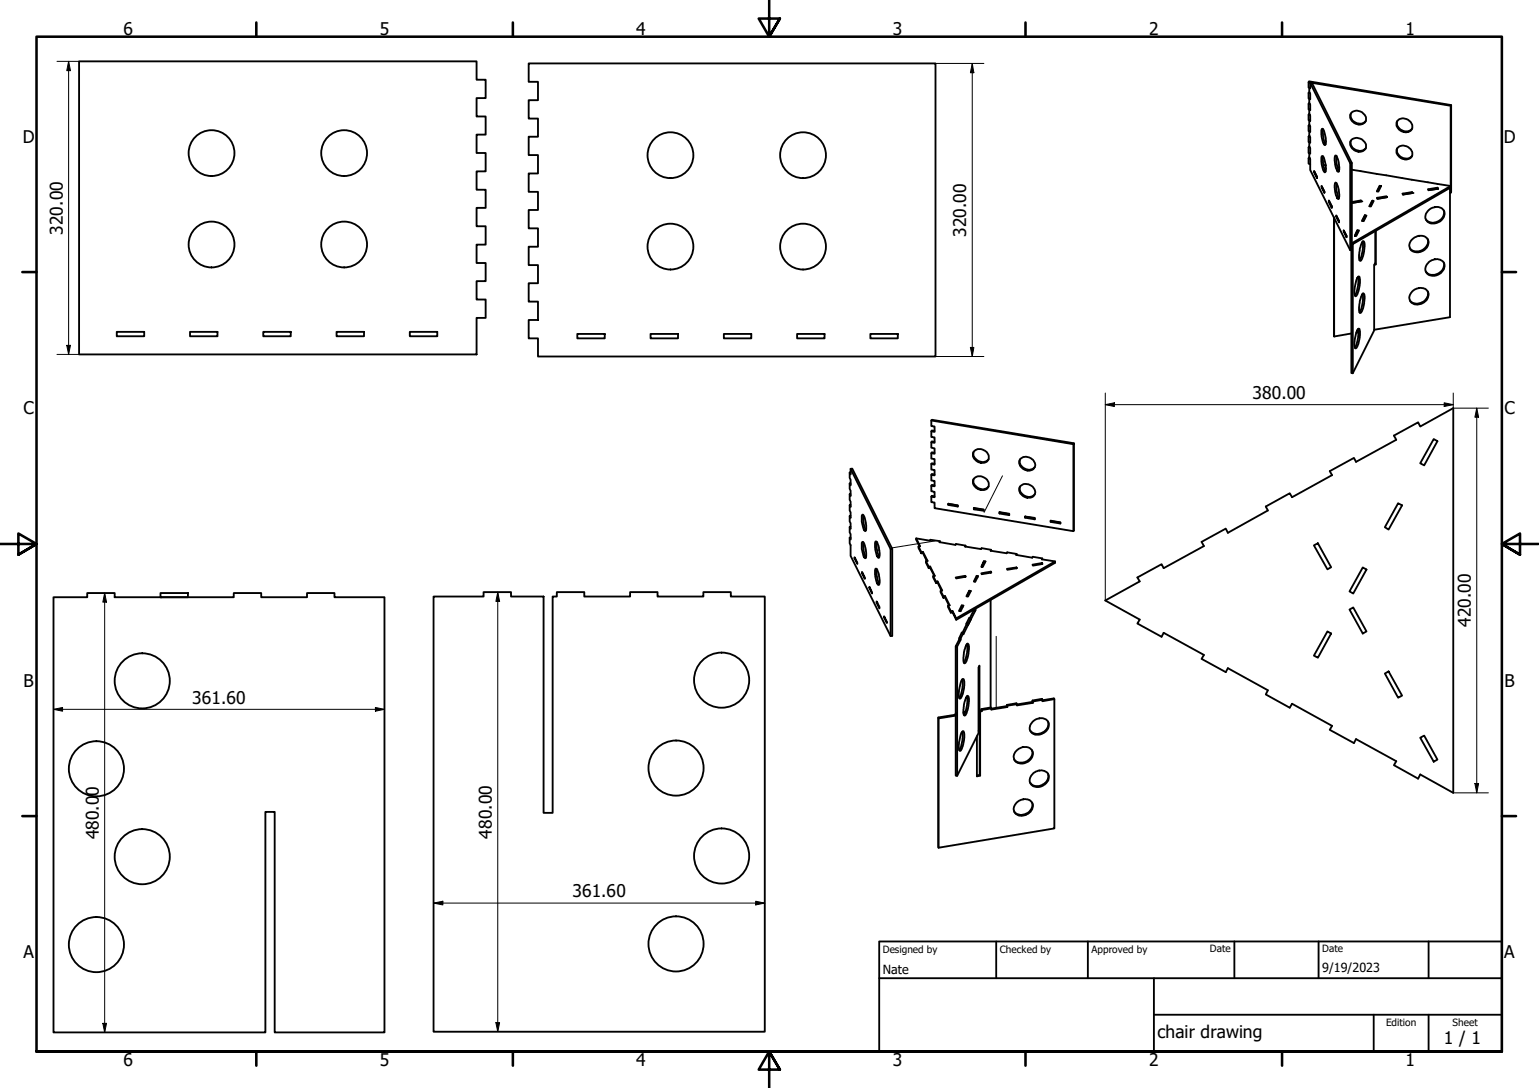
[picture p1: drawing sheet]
<svg xmlns="http://www.w3.org/2000/svg" width="420mm" height="297mm" viewBox="0 0 420 297" stroke-linecap="round" stroke-linejoin="round" font-family="sans-serif">
<!-- layer: Tweak Trail (ISO) -->
<path d="M273.7 129.9l-5 10M240 150.2l-.5 .1M255.3 147.7l-11.8 1.9M272 173.7v19.7" fill="none" stroke="#000" stroke-width=".27"/>
<!-- layer: Visible (ISO) -->
<g fill="none" stroke="#000" stroke-width=".51">
<path d="M21.6 16.7h108.5v5.1h2.5v5h-2.5v5h2.5v5h-2.5v5h2.5v5h-2.5v5h2.5v5h-2.5v5h2.5v5h-2.5v5h2.5v5h-2.5v5h2.5v5h-2.5v10h-108.5zM144.3 17.3h111.1v80h-108.5v-4.9h-2.6v-5h2.6v-5.1h-2.6v-5h2.6v-4.9h-2.6v-5h2.6v-5.1h-2.6v-5h2.6v-4.9h-2.6v-5h2.6v-5.1h-2.6v-5h2.6v-4.9h-2.6v-5h2.6v-5.1h-2.6zM357.3 22.5l38.7 6.4 .2-.2v23.7l-.3 .2M357.3 25.4h.3M357.3 28.4h.3M357.3 31.4h.3M357.3 34.3l.3 .1M357.3 37.3l.3 .1M357.4 38.8v1.2l.3 .5v1.5l-.1-.2M357.4 35.9v1.1l.3 .5v1.5l-.1-.2M357.4 32.9l.3 3.2-.1-.2M357.4 29.9l.3 3.2-.1-.2"/>
<path d="M357.4 26.9v1.2l.3 .5v1.5l-.1-.1M357.4 24v1.1l.3 .5v1.5l-.1-.1M357.5 25.2l-.2 .2v1.5l.4 .1M357.5 28.2l-.2 .2v1.5l.4 .1M357.5 31.2l-.2 .2v1.4l.4 .1M357.5 34.1l-.2 .2v1.5l.4 .1M357.5 37.1l-.2 .2v1.5h.4M357.6 24l.1 .1v-1.4l.4-.1 11 21.9M357.7 22.7l10.9 21.9 .5-.1v23.7l-.5 .1v-23.7M357.7 24l-.4-.1 .1-1.7 38.8 6.5M360.9 35.2h.1a5.6 5.6 0 0 1 .8 4.4 5.4 5.4 0 0 1-1-4.2zM361.3 35.3a7.4 7.4 0 0 0 .6 4.1"/>
<path d="M368.8 31a2.39 2.39 0 0 0 1.3 2.5 2.39 2.39 0 0 0 2.8-.5M368.8 38.4a2.39 2.39 0 0 0 1.3 2.5 2.39 2.39 0 0 0 2.8-.5M368.9 38.2a2.37 2.37 0 0 1 2.9-.2 2.37 2.37 0 0 1 .9 2.7 2.4 2.4 0 0 1-2.8 .4 2.4 2.4 0 0 1-1.2-2.5zM369.1 30.7a2.44 2.44 0 0 1 2.6-.1 2.44 2.44 0 0 1 1.2 2.4 2.3 2.3 0 0 1-2.9 .7 2.3 2.3 0 0 1-1.2-2.7zM381.4 33.1a2.39 2.39 0 0 0 1.3 2.5 2.39 2.39 0 0 0 2.8-.5M381.6 32.9a2.34 2.34 0 0 1 2.8-.2 2.34 2.34 0 0 1 1 2.7 2.49 2.49 0 0 1-4.1-.9v-1zM396 28.9v23.7M357.3 40.2l.3 .1M357.3 43.2l.3 .1M357.4 41.8v1.1l.3 .5v3l10.9 21.9M357.5 43l-.2 .2v1.5l.4 .1M357.5 40.1l-.2 .1v1.6h.4"/>
<path d="M358.8 46.7l.7 1.5v.4M358.8 46.7l.7 1.5v.4l-.7-1.5zM360.8 50.8l.8 1.8-.8-1.4zM360.8 50.8l.8 1.8M360.8 42.7l.2-.1a5.5 5.5 0 0 1 .8 4.4 5.5 5.5 0 0 1-1-4.3zM361.3 42.7a7.1 7.1 0 0 0 .6 4.1M361.3 45l.6 .1M362.8 54.8l.7 1.5M363.6 56.3l-.1 .4 .1-.4-.8-1.5v.4l.7 1.5M364.2 59.3v32.6v-32.4M364.5 42.5h.1a4.2 4.2 0 0 1 1 3.3l-.1 1a.54 .54 0 0 1-.6-.6 7.3 7.3 0 0 1-.4-3.7zM364.5 50l.1-.2a5.1 5.1 0 0 1 .8 4.5 5.4 5.4 0 0 1-1-4.1z"/>
<path d="M364.8 58.9l.8 1.8-.8-1.5zM364.8 58.9l.8 1.8M364.9 42.6a6.8 6.8 0 0 0 .7 4.1M364.9 50a6.5 6.5 0 0 0 .7 4.1M365.1 45.6l.5 .2M369.1 46.3l26.9 4.5-.1 .5M371.7 55l-2.6 .4 2.6-.4-.2-.3-2.4 .5M372.6 58.8l.5 .1-.8 1.5-.4-.1 .7-1.5-.7 1.5M374.6 54.8h.4l-.7 1.6-.4-.1zM374.6 54.8l-.7 1.5M375.9 54l2.6-.4 .2 .2-2.7 .5zM376.7 50.7l.4 .1-.8 1.5-.4-.1z"/>
<path d="M376.7 50.7l-.8 1.5M378.7 53.8l-2.7 .5M381.4 40.5a2.39 2.39 0 0 0 1.3 2.5 2.39 2.39 0 0 0 2.8-.5M381.4 40.5a2.4 2.4 0 0 1 2.8-.4 2.4 2.4 0 0 1 1.3 2.5 2.32 2.32 0 0 1-2.9 .6 2.32 2.32 0 0 1-1.2-2.7zM385.6 52.7l-2.6 .4-.1-.2 2.6-.5 .1 .3-2.6 .4M389.9 57.5a2.64 2.64 0 0 1 4.4 .4 2.98 2.98 0 0 1-1.6 2.7 2.98 2.98 0 0 1-3.1-.2 2.03 2.03 0 0 1 .3-2.9zM389.9 51.7h.1M392.6 51.5l-2.6 .4-.1-.2 2.6-.5 .1 .3-2.6 .4M394.1 57.5a2.86 2.86 0 0 1-1.5 3 2.86 2.86 0 0 1-3.3-.6M396 50.8l-26.9 15.6M366.8 62.9l.8 1.5v.4zM366.8 62.9l.8 1.5v.4"/>
<path d="M368.9 68.2v33.6l.4 .1 5.9-11.7v-17.8l.2-.4M369.1 66.8l26.8-15.5v35.3l-20.7 3.4M369.3 66.7v35.2M369.4 66.6l-.1 .1M370.6 62.9h.4l-.7 1.5h-.4zM370.6 62.9l-.7 1.5M370.7 75.6a8.1 8.1 0 0 1-.8 5.1M370.8 75.5a.96 .96 0 0 1 .5 1.3 6.3 6.3 0 0 1-1.2 4.1 6.7 6.7 0 0 1 .7-5.3zM372 66a8.1 8.1 0 0 1-.8 5M372 65.9a.46 .46 0 0 1 .5 .2 .46 .46 0 0 1 .1 .5 7.5 7.5 0 0 1-1.2 4.6h-.1a4.6 4.6 0 0 1 .1-3.7zM375.3 72h.2M375.5 63l.1 9.2-.4 .1"/>
<path d="M375.6 63v9.2M385.7 79.4a2.71 2.71 0 0 1 4.2 .3 2.88 2.88 0 0 1-1.5 3 2.88 2.88 0 0 1-3.3-.4 2.2 2.2 0 0 1 .6-2.9zM385.7 65.2a2.55 2.55 0 0 1 4.3 .6 2.9 2.9 0 0 1-1.7 2.8 2.9 2.9 0 0 1-3.2-.5 2.17 2.17 0 0 1 .6-2.9zM389.8 79.6a2.89 2.89 0 0 1-1.5 2.9 2.89 2.89 0 0 1-3.3-.3l-.1-.2M389.8 65.3a2.94 2.94 0 0 1-3.7 3.3l-1.2-.9M390.1 71.6a2.63 2.63 0 0 1 4.2 .5 2.92 2.92 0 0 1-1.6 2.8 2.92 2.92 0 0 1-3.3-.4 2.27 2.27 0 0 1 .7-2.9zM394.1 71.7a2.93 2.93 0 0 1-1.4 2.9 2.93 2.93 0 0 1-3.3-.3l-.1-.2M31.9 90.6h7.5v1.2h-7.5zM51.9 90.6h7.5v1.2h-7.5zM71.9 90.6h7.5v1.2h-7.5zM91.9 90.6h7.5v1.2h-7.5zM111.9 90.6h7.5v1.2h-7.5z"/>
<path d="M157.6 91.2h7.5v1.2h-7.5zM177.6 91.2h7.5v1.2h-7.5zM197.6 91.2h7.5v1.2h-7.5zM217.6 91.2h7.5v1.2h-7.5zM237.6 91.2h7.5v1.2h-7.5zM368.9 91l-4.7 .9M370.7 89.8a8.1 8.1 0 0 1-.8 5.1M370.8 89.8l.2-.1a5.4 5.4 0 0 1-.2 4.2l-.5 1.1-.2 .1a5.8 5.8 0 0 1 .4-4.7zM370.8 90.7l-.5 .2M372 80.2l.2-.1a5.5 5.5 0 0 1-.2 4.4l-.3 .7a.3 .3 0 0 1-.4 .2 .3 .3 0 0 1-.2-.4 9.4 9.4 0 0 1 .9-4.8zM372 80.2a8.1 8.1 0 0 1-.8 5.1M254.3 114.8l38.8 6.5 .1-.3v23.8l-.1 .2-38-6.3v-1.5l-.8-.1 .1-1.7 .7 .1"/>
<path d="M254.3 117.8l.8 .1v-1.5l-.8-.1 .1-1.7 38.8 6.4M255.1 117.7l-.7-.2-.1 .3v1.5l.8 .1v1.5l-.8-.1M391.4 119.9l1 .5-3.6 6.6-1.1-.5zM232 129l.2 .5v-1.5l.5-.1 10.9 21.9M232.2 137.8l-.2 .1 .2 3.5-.2-.5M232.2 134.9h-.2l.2 3.5-.2-.5M232.2 131.9l-.2 .1 .2 3.4-.2-.5M232.2 129h-.2l.2 3.5-.2-.5M232.2 128l10.9 21.9 .5-.1v23.8l-.5 .1v-23.8M255.1 120.6l-.7-.1-.1 .3v1.4l.8 .2v1.5l-.8-.2M255.1 123.6l-.7-.1-.1 .2v1.5l.8 .1v1.6l-.8-.2M255.1 126.6l-.7-.1-.1 .2v1.5l.8 .1v1.5l-.8-.1"/>
<path d="M255.1 129.5l-.7-.1-.1 .3v1.5l.8 .1v1.5l-.8-.2M255.1 132.5l-.7-.1-.1 .2v1.5l.8 .2v1.4l-.8-.1M258.9 137.8l2.6 .5v-.3l-2.6-.5v.3l.1-.2 2.5 .4M259 137.5v.1M265.8 123.4a2.39 2.39 0 0 0 1.3 2.5 2.39 2.39 0 0 0 2.8-.5M265.8 130.8a2.39 2.39 0 0 0 1.3 2.5 2.39 2.39 0 0 0 2.8-.5M265.9 139.1l2.6 .3v-.3l-2.6-.4v.4l.1-.3 2.5 .4M265.9 123.2a2.43 2.43 0 0 1 2.8-.2 2.43 2.43 0 0 1 1.2 2.4 2.4 2.4 0 0 1-2.4 .9 2.4 2.4 0 0 1-1.9-1.8v-.7zM265.9 130.6a2.43 2.43 0 0 1 2.8-.2 2.43 2.43 0 0 1 1.2 2.4 2.39 2.39 0 0 1-2.5 .9 2.39 2.39 0 0 1-1.8-1.8l.1-.9zM266 138.7v.1M273 139.9h.1M278.4 125.5a2.4 2.4 0 0 0 1.4 2.4 2.4 2.4 0 0 0 2.7-.4"/>
<path d="M278.4 132.9a2.4 2.4 0 0 0 1.4 2.5 2.4 2.4 0 0 0 2.7-.5M278.6 125.3a2.43 2.43 0 0 1 2.7-.3 2.43 2.43 0 0 1 1.2 2.5 2.4 2.4 0 0 1-2.4 .9 2.4 2.4 0 0 1-1.8-1.8v-.7zM278.6 132.7a2.43 2.43 0 0 1 2.7-.2 2.43 2.43 0 0 1 1.2 2.4 2.4 2.4 0 0 1-2.4 .9 2.4 2.4 0 0 1-1.8-1.8v-.7zM293.1 121.3v23.7M381.7 137.4l1.1 .6-3.7 6.6-1-.7zM232.2 146.8h-.2v1.5l.2 .5v3l10.9 21.9M232.2 143.8l-.2 .1 .2 3.4-.2-.5M232.2 140.8l-.2 .1 .2 3.5-.2-.5M233.3 152.4v-.3l.8 1.9-.8-1.6h.2M235.5 156.4l-.2 .1 .8 1.5v-.3l-.8-1.6v.4M235.5 140.5a5.5 5.5 0 0 1 .9 4.3l-.2 .2a5.7 5.7 0 0 1-.7-4.5zM235.5 147.9a5.5 5.5 0 0 1 .9 4.4l-.2 .1a5.6 5.6 0 0 1-.7-4.5z"/>
<path d="M235.7 140.7a8.2 8.2 0 0 0 .7 4.1M235.7 148.1a8.3 8.3 0 0 0 .7 4.1M239 147.9a.7 .7 0 0 1 .7 .9 4.8 4.8 0 0 1 .2 3.5 5.7 5.7 0 0 1-.9-4.4zM239 155.3a.7 .7 0 0 1 .7 .9 4.6 4.6 0 0 1 .2 3.5h-.1a5.9 5.9 0 0 1-.8-4.4zM239.4 147.9a7.4 7.4 0 0 0 .6 4.2M239.4 155.4a7.4 7.4 0 0 0 .6 4.1M250.1 147l1.1 2.1-.4 .1v.4l.7 1.5M250.8 149.2l.7 1.5M251.5 150.7h.5v.3l-.5 .1zM252 150.7l1.2 2.4-.4 .1v.4l.8 1.5M252 151l1 2.2M252.8 153.2l.8 1.5"/>
<path d="M253.6 154.7h.3v.4h-.3zM253.9 154.7l1.3 2.5-.4 .1v.4l.7 1.4M253.9 155.1l1.2 2.1M254.8 157.3l.7 1.5M255.5 158.8l.5-.1v.4h-.5zM256 158.7l1.2 2.5-.4 .1v.4l.8 1.5M256 159.1l1 2.2M256.6 148.1v-.3l-.1 .2 4.4 .8 .1-.3 2.6 .5M256.6 147.8l-2.6-.4-.1 .2-3.8-.6 .9 2.1M263.5 157.2l.2 .3-2.7 .4-.1-.2 2.6-.5v.3M263.6 149.2v-.2l-.1 .2 4.3 .7 .2-.2 2.6 .4M266.6 157.2l-.7 1.5 .4 .1 .7-1.5-.4-.1v.4l-.6 1.2"/>
<path d="M266.6 157.6l.3 .1M268.6 153.2l.4 .1-.7 1.5-.4-.1 .7-1.5-.6 1.5M268.6 153.5l.3 .1M270.5 156.1l.1 .2-2.6 .5-.1-.3 2.6-.4v.2M270.6 150.4v-.3l-.2 .3 4.4 .7 .2-.3 2.6 .4M272.9 140.2l2.6 .4v-.3l-2.6-.5v.4l.1-.3 2.5 .5M277.5 154.9l.1 .2-2.6 .5-.1-.3 2.6-.4v.3M277.6 151.6v-.4l-.2 .3 4.4 .8 .1-.3 2.6 .4M279.8 141.3l2.7 .5v-.4l-2.7-.4v.3l.2-.2 2.5 .4M280 141v.1M284.5 153.7l.1 .3-2.6 .4-.1-.2 2.6-.5v.3M284.5 152.7v-.3l-.1 .3 3.6 .6v.4l-27 15.5"/>
<path d="M286.8 142.5l2.7 .4v-.3l-2.7-.4v.3l.2-.2 2.5 .4M287 142.2v.1M288 153.3l-27 15.5M358.7 148.9l1.1-.6 3.6 6.6-1 .5zM372 154.9l1.1 .6-3.7 6.5-1-.5zM14.6 163.1h9.2v-1.2h7.5v1.2h32.5v-1.2h7.5v1.2h12.5v-1.2h7.5v1.2h13.7v118.8h-30v-60.2h-2.5v60.2h-57.9zM43.8 161.9h7.5v1.2h-7.5zM118.4 162.9h13.6v-1.2h7.5v1.2h8.9v59h2.5v-59h1.1v-1.2h7.5v1.2h12.5v-1.2h7.5v1.2h12.5v-1.2h7.5v1.2h9.3v118.8h-90.4zM237.4 160.5v-.3l.7 1.8-.6-1.5M239.5 164.5l-.2 .1 .8 1.5v-.4l-.8-1.5v.4M241.4 168.6v-.3l.7 1.8-.7-1.5h.2M256.8 161.3l.8 1.5"/>
<path d="M257.6 162.8l.4-.1v.4l-.4 .1zM258 162.7l1.3 2.6h-.5v.4l.8 1.5M258 163.1l1.1 2.2M258.8 165.3l.8 1.6M259.6 166.9l.4-.1v.3l-.4 .1zM260 166.8l1 2v.4l-1-2.1M260.9 176.5v35.3h.4l5.8-11.7v-17.9l.3-.5v17.9M261.9 174.6l-1 1.9h.4v35.3M261.9 174.2v.4l.4 .1-1 1.8M262.3 174.3l.7-1.5-.4-.1-.7 1.5 .4 .1v.4M262.6 165.3l-.8 1.5 .5 .1 .7-1.6h-.4l-.6 1.6M262.6 165.7h.2"/>
<path d="M263.8 170.5l-1 2.3M264 175.8a8.1 8.1 0 0 1-.9 5.1M264.2 175.7v.1a5.5 5.5 0 0 1-.2 4.3l-.3 .7a.3 .3 0 0 1-.4 .3 .3 .3 0 0 1-.2-.5 7.2 7.2 0 0 1 1.1-4.9zM264.3 170.3l.7-1.5-.4-.1-.8 1.5 .5 .1v.3M264.3 170.6l-1.3 2.6v-.4M264.6 161.3h.4l-.7 1.6-.5-.1 .8-1.5-.6 1.5M264.6 161.6l.3 .1M265 169.1l-.7 1.5-.5-.1v-.3M265 169.1l-.7 1.5M265 168.8v.3M265.9 166.4l.4 .2-1.3 2.5M265.9 166.5l-1.1 2.2"/>
<path d="M266.2 166.2l.1 .4M266.3 166.2h.1M270.4 163.8v29.4M301.8 163.9l9.3-5.2-.6-1 6.6-3.7 .6 1.1 11-6-.7-1.2 6.6-3.6 .6 1.2 10.9-6.1-.5-1.1 6.5-3.6 .6 1 11-6-.7-1.1 6.6-3.6 .6 1.1 11-6-.6-1.2 6.6-3.6 .5 1.1 9-5v105.1l-9-5.1-.5 1.2-6.6-3.7 .6-1.1-11-6-.6 1.1-6.6-3.7 .7-1-11-6.1-.6 1.1-6.5-3.6 .5-1.1-10.9-6.1-.6 1.1-6.6-3.6 .7-1.1-11-6-.6 1-6.6-3.6 .6-1.1zM362.4 172.4l1 .6-3.6 6.6-1.1-.6zM368.4 166.4l1-.6 3.7 6.6-1.1 .6zM260.9 194.8v.3l-4.7 .8v35.5M260.9 195.4l-4.7 .7M262.6 185.7l.2-.3a.82 .82 0 0 1 .5 1.2 5.9 5.9 0 0 1-1.2 4.1 5.8 5.8 0 0 1 .3-4.7zM262.7 199.8a7.9 7.9 0 0 1-.8 5M262.7 185.5a8.1 8.1 0 0 1-.8 5M262.8 199.7a.35 .35 0 0 1 .4 .1 .35 .35 0 0 1 0 .4 7.3 7.3 0 0 1-1.1 4.8 1.28 1.28 0 0 1-.4-1.6l.6-2.9z"/>
<path d="M263.5 194.6l-.5 .1M263.5 194.4h-.5M264 190.1a8.1 8.1 0 0 1-.9 5.1M264.1 190h.1a5.6 5.6 0 0 1-.2 4.4l-.1 .2a.53 .53 0 0 1-.1 .5 .53 .53 0 0 1-.6 .1 7.2 7.2 0 0 1 .9-5.2zM267.5 199.4l-.1 .2h-.3M267.5 194l.1 17.8-.9 .1v-10.9M267.9 194h-.4l.1 17.8M267.9 193.6l.1 .6h-.4M268 193.9l2.6-.5-.1-.2-2.6 .4 .1 .6M274.9 192.5l.1 .5-4.4 .7v-.3M274.9 192.8l-4.3 .7M275 192.6l2.6-.3-.1-.3-2.6 .5 .1 .5"/>
<path d="M281.9 191.2l.1 .7-4.4 .7v-.3M281.9 191.6l-4.3 .7M282 191.5l2.6-.4-.1-.3-2.6 .4 .1 .7M282.1 196.9a2.55 2.55 0 0 1 4.2 .6 2.98 2.98 0 0 1-1.6 2.7 2.98 2.98 0 0 1-3.1-.3 2.1 2.1 0 0 1 .5-3zM284.6 191.1v.3l3.2-.5-.1-.2-3.1 .5M286.1 197a2.87 2.87 0 0 1-1.5 3 2.87 2.87 0 0 1-3.4-.6M287.8 190.9v35.3l-31.6 5.2v-35.5M378.1 183.9l1-.6 3.7 6.6-1.1 .6zM267.5 211.6l-.8 .1M277.5 219.2a2.64 2.64 0 0 1 4.4 .4 2.85 2.85 0 0 1-1.7 2.9 2.85 2.85 0 0 1-3.3-.8 2.23 2.23 0 0 1 .6-2.5zM277.5 205a2.73 2.73 0 0 1 4.4 .1 2.89 2.89 0 0 1-1.5 3 2.89 2.89 0 0 1-3.3-.5 2.01 2.01 0 0 1 .4-2.6zM281.7 219.1a2.89 2.89 0 0 1-1.4 3 2.89 2.89 0 0 1-3.3-.4l-.1-.2"/>
<path d="M281.7 204.8a2.94 2.94 0 0 1-3.6 3.3l-1.2-.8M282.1 211.1a2.63 2.63 0 0 1 4.2 .6 2.92 2.92 0 0 1-1.6 2.8 2.92 2.92 0 0 1-3.3-.5 2.27 2.27 0 0 1 .7-2.9zM286.1 211.3a2.95 2.95 0 0 1-1.5 2.9 2.95 2.95 0 0 1-3.2-.3l-.2-.2M387.7 201.4l1.1-.6 3.6 6.6-1 .5z"/>
<circle cx="57.8" cy="41.8" r="6.3"/>
<circle cx="93.9" cy="41.8" r="6.3"/>
<circle cx="183" cy="42.4" r="6.3"/>
<circle cx="219.2" cy="42.4" r="6.3"/>
<circle cx="57.8" cy="66.8" r="6.3"/>
<circle cx="93.9" cy="66.8" r="6.3"/>
<circle cx="183" cy="67.3" r="6.3"/>
<circle cx="219.2" cy="67.3" r="6.3"/>
<circle cx="38.8" cy="185.9" r="7.5"/>
<circle cx="197" cy="185.7" r="7.5"/>
<circle cx="26.3" cy="209.9" r="7.5"/>
<circle cx="184.6" cy="209.7" r="7.5"/>
<circle cx="38.8" cy="233.9" r="7.5"/>
<circle cx="197" cy="233.7" r="7.5"/>
<circle cx="26.3" cy="257.9" r="7.5"/>
<circle cx="184.6" cy="257.7" r="7.5"/>
</g>
<g fill="#000">
<circle cx="371.7" cy="55" r=".25"/>
<circle cx="375.9" cy="54" r=".25"/>
<circle cx="382.9" cy="52.9" r=".25"/>
<circle cx="385.6" cy="52.7" r=".25"/>
<circle cx="43.8" cy="163.1" r=".25"/>
<circle cx="260.9" cy="194.7" r=".25"/>
</g>
<!-- layer: Border (ISO) -->
<g fill="none" stroke="#000" stroke-width=".7">
<path d="M70 6.1v3.9M140 6.1v3.9M210 0v10l-2.9-4.9h5.8l-2.9 4.9 2.9-4.9M280 6.1v3.9M350 6.1v3.9M6.1 74.3h3.9M410 74.3h3.9M0 148.5h10l-5-2.8v5.7l5-2.9-5 2.9M420 148.5h-10l5-2.8v5.7l-5-2.9 5 2.9M6.1 222.8h3.9M410 222.8h3.9M10 287.1v-277.1h400v277.1h-400h400"/>
<path d="M70 287.1v3.8M140 287.1v3.8M212.9 292l-2.9-4.9 2.9 4.9h-5.8l2.9-4.9v9.9M280 287.1v3.8M350 287.1v3.8"/>
</g>
<!-- layer: Title (ISO) -->
<path d="M240 257h170v30.1h-170zM272 257v10.1M297 257v10.1M337 257v10.1M360 257v10.1M390 257v10.1M240 267.1h170M315 277h95M315 267.1v20M375 277v10.1M390 277v10.1" fill="none" stroke="#000" stroke-width=".51"/>
<!-- layer: Dimension (ISO) -->
<g fill="none" stroke="#000" stroke-width=".27">
<path d="M15.6 16.7h6M18.7 16.7l.5 2.6h-1zM18.7 16.7v80.1M255.4 17.3h13.2M265.4 17.3l.5 2.6h-1zM265.4 17.3v80M15.6 96.8h6M18.2 94.3h1l-.5 2.5zM255.4 97.3h13.2M264.9 94.9h1l-.5 2.4zM301.8 110.5l2.4-.5v1zM301.8 110.5h94.9"/>
<path d="M301.8 107.3v56.6M394.3 110l2.4 .5-2.4 .5zM396.7 107.3v4.1h9.6M403.2 111.4l.5 2.5h-1zM403.2 111.4v105.1M28.6 161.9l.5 2.5h-1zM28.6 161.9v120M135.9 161.7l.5 2.5h-1zM135.9 161.7v120M14.6 193.7l2.5-.5v1zM14.6 193.7h90.4M102.5 193.2l2.5 .5-2.5 .5z"/>
<path d="M396.7 216.5h9.6M402.7 213.9h1l-.5 2.6zM118.4 246.6l2.5-.6v1.1zM118.4 246.6h90.4M206.3 246l2.5 .6-2.5 .5zM28.1 279.4h1l-.5 2.5zM135.4 279.2h1l-.5 2.5z"/>
</g>
<g fill="#000">
<path d="M18.7 16.7l.5 2.6h-1z" fill-rule="evenodd"/>
<path d="M265.4 17.3l.5 2.6h-1z" fill-rule="evenodd"/>
<path d="M18.2 94.3h1l-.5 2.5z" fill-rule="evenodd"/>
<path d="M264.9 94.9h1l-.5 2.4z" fill-rule="evenodd"/>
<path d="M301.8 110.5l2.4-.5v1z" fill-rule="evenodd"/>
<path d="M394.3 110l2.4 .5-2.4 .5z" fill-rule="evenodd"/>
<path d="M403.2 111.4l.5 2.5h-1z" fill-rule="evenodd"/>
<path d="M28.6 161.9l.5 2.5h-1z" fill-rule="evenodd"/>
<path d="M135.9 161.7l.5 2.5h-1z" fill-rule="evenodd"/>
<path d="M14.6 193.7l2.5-.5v1z" fill-rule="evenodd"/>
<path d="M102.5 193.2l2.5 .5-2.5 .5z" fill-rule="evenodd"/>
<path d="M402.7 213.9h1l-.5 2.6z" fill-rule="evenodd"/>
<path d="M118.4 246.6l2.5-.6v1.1z" fill-rule="evenodd"/>
<path d="M206.3 246l2.5 .6-2.5 .5z" fill-rule="evenodd"/>
<path d="M28.1 279.4h1l-.5 2.5z" fill-rule="evenodd"/>
<path d="M135.4 279.2h1l-.5 2.5z" fill-rule="evenodd"/>
</g>
<g font-size="4.8">
<text x="33.7" y="9.6">6</text>
<text x="103.7" y="9.6">5</text>
<text x="173.7" y="9.6">4</text>
<text x="243.7" y="9.6">3</text>
<text x="313.7" y="9.6">2</text>
<text x="383.7" y="9.6">1</text>
<text x="6.2" y="38.9">D</text>
<text x="410.5" y="38.9">D</text>
<text x="17.1" y="64.1" transform="rotate(-90 17.1 64.1)">320.00</text>
<text x="263.8" y="64.6" transform="rotate(-90 263.8 64.6)">320.00</text>
<text x="6.4" y="113.1">C</text>
<text x="341.9" y="108.9">380.00</text>
<text x="410.7" y="113.1">C</text>
<text x="401.6" y="171.2" transform="rotate(-90 401.6 171.2)">420.00</text>
<text x="6.4" y="187.4">B</text>
<text x="410.7" y="187.4">B</text>
<text x="52.5" y="192.1">361.60</text>
<text x="27" y="229.2" transform="rotate(-90 27 229.2)">480.00</text>
<text x="134.3" y="229" transform="rotate(-90 134.3 229)">480.00</text>
<text x="156.3" y="245">361.60</text>
<text x="6.4" y="261.7">A</text>
<text x="410.7" y="261.7">A</text>
<text x="316" y="283.4">chair drawing</text>
<text x="394.2" y="285">1 / 1</text>
<text x="33.7" y="290.9">6</text>
<text x="103.7" y="290.9">5</text>
<text x="173.7" y="290.9">4</text>
<text x="243.7" y="290.9">3</text>
<text x="313.7" y="290.9">2</text>
<text x="383.7" y="290.9">1</text>
</g>
<g font-size="3.4">
<text x="241" y="266">Nate</text>
<text x="361" y="265.5">9/19/2023</text>
</g>
<g font-size="2.7">
<text x="241" y="260.1">Designed by</text>
<text x="273" y="260.1">Checked by</text>
<text x="298" y="260.1">Approved by</text>
<text x="330.3" y="260">Date</text>
<text x="361" y="260">Date</text>
<text x="378.4" y="280.1">Edition</text>
<text x="396.6" y="280.1">Sheet</text>
</g>
</svg>
